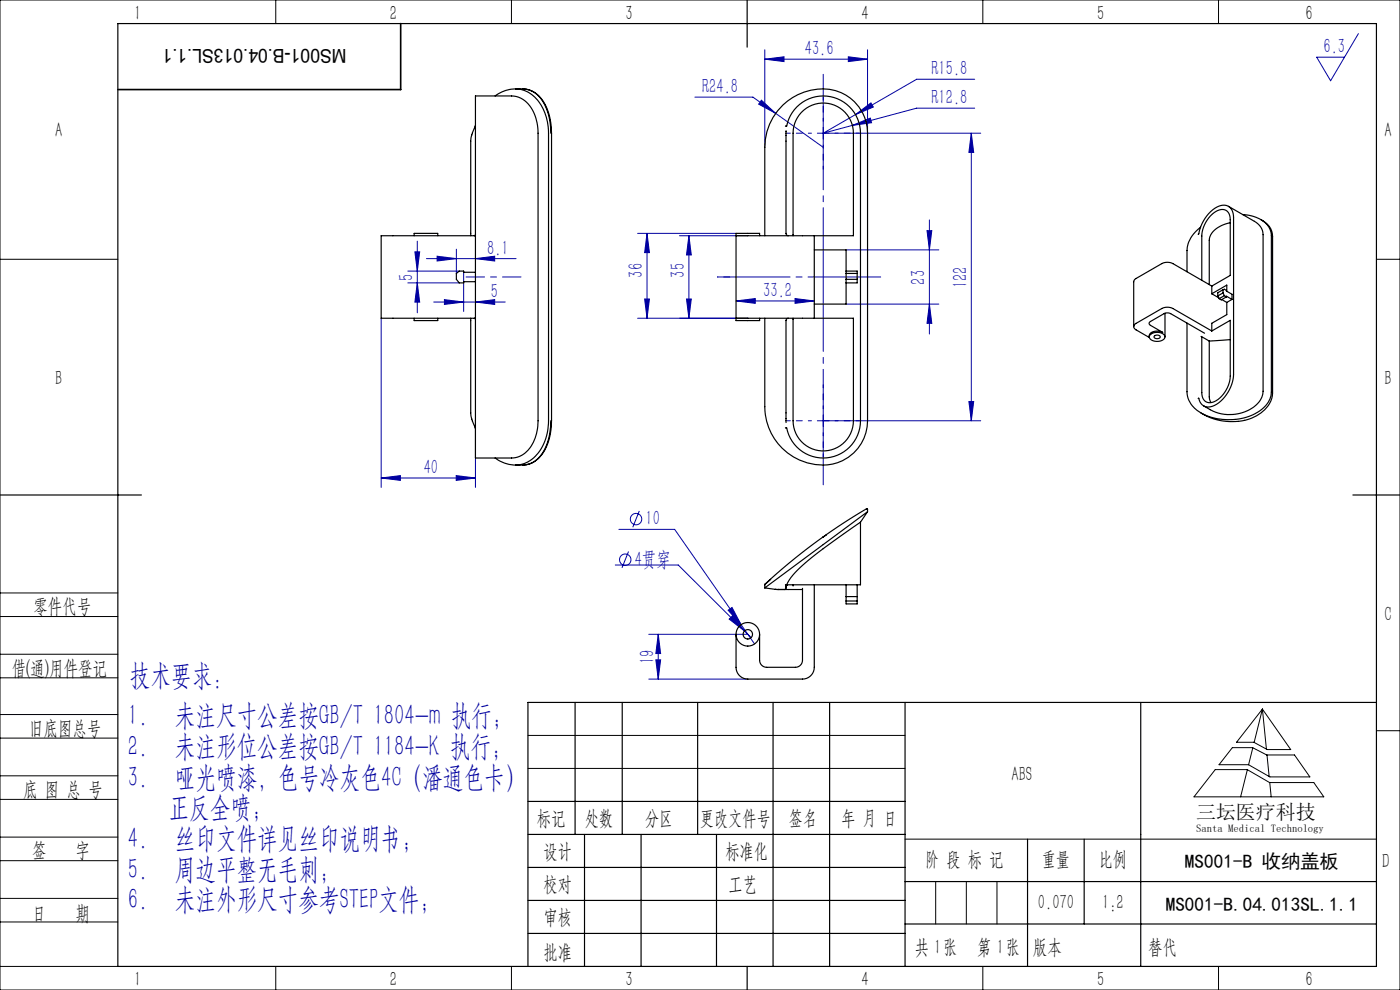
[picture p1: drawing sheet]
<svg xmlns="http://www.w3.org/2000/svg" width="297mm" height="210mm" viewBox="0 0 297 210" stroke-linecap="round" stroke-linejoin="round" font-family="sans-serif">
<g fill="none" stroke="#0000a0" stroke-width=".21">
<path d="M162.2 12.6l4.1-.6v1.1zM162.2 10.6v20.7M162.2 12.6h21.8M180 12l4 .6-4 .5zM184 10.6v17.7M206.8 16.8h-12.3l-13 7.5M288.2 7.1l-5.9 10-3-5h5.9M147.4 20.6h12.3l14.9 10.7M161.5 21.3l3.1 2.7-3.7-1.9zM174.6 27v2.5M180.8 26.6l3.8-1.5 .3 .9zM181.5 24.3l3.3-2.5 .5 .9z"/>
<path d="M206.1 28.3l.5 4h-1.1zM206.1 28.3v61M206.8 22.9h-12.3l-19.9 5.4 6.9-4M208.1 28.3h-34.7M86.5 57.5h10.9M88 53.4h1l-.5 4.1zM88.5 51.2v15.2M90.5 54.9h19M92.7 54.4l4.1 .5-4.1 .5zM96.8 52.9v5.1M98.4 57.8v8.3M100.9 54.9l4-.5v1z"/>
<path d="M135.3 49.5h20.8M137.3 49.5l.5 4.1h-1zM137.3 49.5v18M144.1 50h14.5M146.1 50l.6 4.1h-1.1zM146.1 50v17.5M179.5 53h19.7M196.7 48.9h1l-.5 4.1zM197.2 46.7v24.2M80.9 67.5v35.9M86.5 60h10.9M88.5 60l.5 4.1h-1z"/>
<path d="M92 64.1h15.2M94.3 63.6l4.1 .5-4.1 .5zM100.9 64.1l4-.5v1zM135.3 67.5h23.3M136.8 63.4h1l-.5 4.1zM145.6 63.4h1.1l-.6 4.1zM156.1 63.8l4.1-.5v1zM156.1 63.8h16.6M168.7 63.3l4 .5-4 .5zM179.5 64.5h19.7M197.2 64.5l.5 4.1h-1zM100.9 89.3v14.1"/>
<path d="M174.6 88v2.5M205.5 85.2h1.1l-.5 4.1zM208.1 89.3h-34.7M80.9 101.4l4-.5v1zM80.9 101.4h20M96.8 100.9l4.1 .5-4.1 .5zM130.5 119.9h13.4l15.5 15.4M131.3 112.3h11.8l14.1 20.2M133.3 117l-1.4 3.5M135.6 108.4l-1.4 3.4M137.6 134.6h21M139.1 140h1l-.5 4.1z"/>
<path d="M139.6 134.6l.5 4h-1zM139.6 134.6v9.5M154.5 129.4l.8-.5 1.9 3.6zM155.4 130.6l2.5 3.2-3.2-2.5zM157.2 132.5l2.9 4.1M137.6 144.1h21"/>
<circle cx="132.6" cy="118.7" r="1.21"/>
<circle cx="134.9" cy="110.1" r="1.21"/>
</g>
<path d="M172.1 28.3h-5.1M174.6 25.8v-5.2M174.6 30.8v5.1M177.1 28.3h5.2M172.1 89.3h-5.1M174.6 86.8v-5.2M174.6 91.8v5.1M177.1 89.3h5.2" fill="none" stroke="#0000a0" stroke-width=".21" stroke-dasharray="30.5 1.3 1.3 1.3" stroke-dashoffset="29.8"/>
<path d="M174.6 15.8v87" fill="none" stroke="#0000a0" stroke-width=".21" stroke-dasharray="30.5 1.3 1.3 1.3" stroke-dashoffset="6"/>
<path d="M98.9 58.8h11.6" fill="none" stroke="#0000a0" stroke-width=".21" stroke-dasharray="30.5 1.3 1.3 1.3" stroke-dashoffset="26.6"/>
<g fill="none" stroke="#000" stroke-width=".21">
<path d="M0 0h297v210h-297zM58.5 0v5M108.5 0v5M208.5 0v5M258.5 0v5M0 55h25M292 55h5M0 138.8h25M0 125.8h25M0 130.8h25M0 143.8h25M0 156.6h25"/>
<path d="M0 151.6h25M112 156h80M261.4 158.6h4.3l3 1.5h5.9l3.3 4.7h-8.5l-4.5-2.6h-6.3zM265.8 158.6l-.9 3.6M267.8 150.4l6 8.6h-5l-2.8-1.5h-3.7zM267.8 150.4l-1.7 7.1M267.8 150.4l.9 8.5M292 155h5M0 169.6h25M0 164.6h25M0 177.6h25M112 163h80"/>
<path d="M192 178h100M257.8 163.2h6.8l4.7 2.8h9.4l2.1 3h-27.5zM264.6 163.3l-1.4 5.7M268.8 160.1l.4 4.6M269.4 166l.3 3M0 182.6h25M0 190.6h25M0 195.6h25M198.5 187v9M205 187v9M211.5 187v9M0 205h25"/>
<path d="M58.5 205v5M108.5 205v5M208.5 205v5M258.5 205v5"/>
</g>
<g fill="none" stroke="#000" stroke-width=".25">
<path d="M25 5h267v200h-267zM158.5 0v10M0 105h30M287 105h10M122 149v28M132 149v28M148 149v28M164 149v56M176 149v56M192 149v56M242 149v56M292 149h-180v56"/>
<path d="M112 170h80M112 177h80M124 177v28M136 177v28M152 177v28M218 178v27M230 178v18M112 184h80M112 191h80M112 198h80M192 187h100M192 196h100"/>
<path d="M158.5 205v5"/>
</g>
<path d="M85 5v14h-60" fill="none" stroke="#000" stroke-width=".35"/>
<path d="M156.1 58.8h-3.9" fill="none" stroke="#0000a0" stroke-width=".21" stroke-dasharray="30.5 1.3 1.3 1.3" stroke-dashoffset="30.4"/>
<path d="M152.2 58.8h34.6" fill="none" stroke="#0000a0" stroke-width=".21" stroke-dasharray="30.5 1.3 1.3 1.3" stroke-dashoffset="15.1"/>
<g fill="#0000a0">
<path d="M181.5 24.3l3.8-1.6-.5-.9zM180.8 26.6l4.1-.6-.3-.9zM161.5 21.3l-.6 .8 3.7 1.9zM156.1 63.8l4.1-.5v1zM168.7 63.3l4 .5-4 .5zM155.4 130.6l-.7 .7 3.2 2.5zM154.5 129.4l2.7 3.1-1.9-3.6zM92.7 54.4l4.1 .5-4.1 .5zM100.9 54.9l4-.5v1zM80.9 101.4l4-.5v1zM96.8 100.9l4.1 .5-4.1 .5zM94.3 63.6l4.1 .5-4.1 .5zM100.9 64.1l4-.5v1z"/>
<path d="M206.1 28.3l.5 4h-1.1zM205.5 85.2h1.1l-.5 4.1zM196.7 48.9h1l-.5 4.1zM197.2 64.5l.5 4.1h-1zM137.3 49.5l.5 4.1h-1zM136.8 63.4h1l-.5 4.1zM139.6 134.6l.5 4h-1zM139.1 140h1l-.5 4.1zM88 53.4h1l-.5 4.1zM88.5 60l.5 4.1h-1z"/>
<path d="M146.1 50l.6 4.1h-1.1zM145.6 63.4h1.1l-.6 4.1z"/>
<path d="M162.2 12.6l4.1-.6v1.1zM180 12l4 .6-4 .5z"/>
</g>
<g fill="none" stroke="#000" stroke-width=".25">
<path d="M109.4 18.9a7 7 0 0 1 6.2 5.1l.5 1.9 .3 2.4v61a9.7 9.7 0 0 1-4.5 8.7l-1.2 .5-1.3 .2M109.4 18.9l-2.1 .3-2.3 1.2M109.4 18.9h1.5M110.9 18.9a5.7 5.7 0 0 1 5.1 4.1l.7 2.4 .3 2.9M110.9 18.9a5.7 5.7 0 0 1 5 4.1 14.2 14.2 0 0 1 1 5.3M100.1 28.6l-.2 1.3v20.1M100.1 28.6h.1M100.2 28.2h.1M100.2 28.2l-.1 .4M100.7 27l-.5 1.2M100.9 26.7h.1M100.9 20.4h7.6a5.8 5.8 0 0 1 5.2 4.7l.3 1.5 .1 1.7v61a8.3 8.3 0 0 1-3.3 7.2l-1.8 .6-8.1 .1z"/>
<path d="M100.9 26.6l-.2 .5M117 28.3h.1M117 28.3v61M166.6 26.8l.3-.1a7.9 7.9 0 0 1 8.5-6.3 7.9 7.9 0 0 1 7.1 7.9v61a7.9 7.9 0 0 1-7.1 7.8 7.9 7.9 0 0 1-8.5-6.3l-.3-.1M166.8 27.7l-.1 21.8 .2 .4 .3 .1M87.9 50v-.5h5v.5M100.9 50h-20v17.5h20M100.9 49.8l-.3 .2M100.9 57.8h-2.5v-.3h-1l-.6 .5v1.2l.6 .8h1v-.2h2.5M156.1 50h16.6M161.1 50v-.5h-5v18.5h5v-.5M162.2 50v-18.7a12.3 12.3 0 0 1 15-12.1 9.4 9.4 0 0 1 6.8 9.1v61a9.6 9.6 0 0 1-12.7 8.9 12.4 12.4 0 0 1-9.1-11.9v-18.8"/>
<path d="M168.2 50v-21.7a6.4 6.4 0 0 1 6.4-6.4 6.4 6.4 0 0 1 6.4 6.4v21.7h-8.3M172.7 50v17.5M172.7 53h6.8v11.5h-6.8M179.5 59.2h2.3M179.5 57.5h2.3v2.5h-2.3M179.5 58h2.3M254.2 49.7a8.8 8.8 0 0 1 4.3-6 2.2 2.2 0 0 1 2.4 .3 2.2 2.2 0 0 1 .8 2.2v33.2a7.7 7.7 0 0 1-4.9 6.9 2.01 2.01 0 0 1-2.5-1.8h-.1M254.7 48.2a6.7 6.7 0 0 0-2.9 5v4.4M255 59.5v-9.4a6.3 6.3 0 0 1 3.7-5.6 1.77 1.77 0 0 1 2.3 2.1v11.8l-3.9 2.3M260.6 43.8l5.5 3.1a3.4 3.4 0 0 1 1.9 2.9v33.2a5.6 5.6 0 0 1-4.6 4.6 8.6 8.6 0 0 1-6.7-.7l-1.4-.8M261 47.2a5.3 5.3 0 0 0-4.4 3.4l-.1 9.8M263.6 45.5a6.5 6.5 0 0 1 5.9 3.2l.2 1.3v33.2a6.2 6.2 0 0 1-4.3 5 12.7 12.7 0 0 1-11.5-1.2 4.9 4.9 0 0 1-2.1-3.9v-14.6"/>
<path d="M267.4 46.6l.5 .2M267.9 46.8a3.9 3.9 0 0 1 2.1 3.4v33.2a5.8 5.8 0 0 1-3.4 4.8 12.2 12.2 0 0 1-11.8-.6M87.9 67.5v.5h5v-.5M99.9 67.5v20.1l.2 1.3M100.6 67.5l.3 .3M156.1 67.5h16.6M167.2 67.5l-.3 .2-.2 .3 .1 21.6M168.2 67.5v21.8a6.4 6.4 0 0 0 6.4 6.4 6.4 6.4 0 0 0 6.4-6.4v-21.8h-8.3M244.1 70.9a2.09 2.09 0 0 1 3 .5 1.84 1.84 0 0 1-2.7 .8l-.5-.5-.1-.4zM244.9 71.3a.73 .73 0 0 1 1.2 .3 .78 .78 0 0 1-1.3-.2zM247.1 66.4v5.1M255.5 70.7l-7.1-4.2a1.56 1.56 0 0 0-1.5 0l-2.8 1.7a.43 .43 0 0 0-.3 .4 .43 .43 0 0 0 .3 .4l2.6 1.5a1.95 1.95 0 0 0-2.9 .7v.3"/>
<path d="M256.5 72.3v11.9l.4 1.2M257.1 70.2l3.9-2.3v11.9a6.3 6.3 0 0 1-3.8 5.5 1.77 1.77 0 0 1-2.2-2v-11.7l-.2-.2 1.7 .9M257.1 70.2l-8.3-4.8a2.6 2.6 0 0 0-2.3 0l-5.5 3.2a.72 .72 0 0 0-.5 .7 .72 .72 0 0 0 .5 .7l2.8 1.6M257.1 60.7l-8.3-4.8a2.6 2.6 0 0 0-2.3 0l-5.5 3.2-.5 .5v9.7M257.1 60.7v1.6M257.1 62.3l1.4 .9M258.3 62.8l.3 .6M259.2 63.5l1.1 .7M259.5 61.5l.2-.1 1.7 1v1.1M259.5 62.1l-1.2 .7M259.5 62.1l.2 .6M259.5 61.5v.6"/>
<path d="M259.5 61.5l-1.2 .6v.7M259.7 62.7l-1.1 .7M259.7 62.7l.5 .3M260.2 63v-.2l1.2 .7M260.2 63l-1.1 .6-.5-.2M260.3 64.2v2.5l-3.2 1.9v1.6M260.3 61.8v-1.3l-3.2 1.8M261 72l-4.5 .3M261.4 63.5l-1.1 .7M100.1 88.9l.1 .4M100.1 88.9h.1M100.2 89.3l.5 1.2"/>
<path d="M100.2 89.3h.1M100.7 90.4l.2 .5M100.9 90.8h.1M105 97.2a7.3 7.3 0 0 0 4.4 1.5M109.4 98.7h1.5M116.9 89.3a10.6 10.6 0 0 1-3.4 8.5 4.5 4.5 0 0 1-2.6 .9M117 89.3a11.6 11.6 0 0 1-2.7 7.9l-1.5 1.1-1.9 .4M117 89.3h.1M174.6 113.9a92 92 0 0 0-12.4 10.1M182.5 110.8a107.5 107.5 0 0 0-13.8 10.6l-.9 1.1-.9 1.6M182.5 110.8v13.3h-15.6M183.8 107.9l-4.5 2.8-4.7 3.3"/>
<path d="M183.8 107.9h.1M183.9 107.9l.1 .1v.5M184 108.5l-21.8 16.2M184 108.5l-1.5 2.3M162.2 124.7l2.8 .4M162.2 124v.7M163.5 122.9l-1.3 1.1M165 125h1.5M165.1 125h-.1M166.5 125.1h3.7M166.7 124.6v.3l-.2 .1M166.8 124.2l-.1 .6"/>
<path d="M166.8 124.2v.1M166.8 124.3h.1M166.8 124.1h.2M166.9 124.1h-.3M167 124.1h.1M167 124.1l-.2 .2M168.2 124.1v.2M170.2 124.8v15.3a1.5 1.5 0 0 1-1.5 1.5h-6.1a1.5 1.5 0 0 1-1.5-1.5v-5.5M172.7 124.1v17.5a2.5 2.5 0 0 1-2.5 2.5h-11.6a2.5 2.5 0 0 1-2.5-2.5v-7M179.5 124.1v4h2.3v-4M179.5 127.5h2.3M179.5 126.6h2.3"/>
<circle cx="158.6" cy="134.6" r="2.5"/>
<circle cx="158.6" cy="134.6" r="1"/>
</g>
<g font-size="6.3" fill="#0000a0">
<text x="27.6" y="145.3">技术要求：</text>
<text x="27.1" y="153.9">1.</text>
<text x="37.1" y="153.9">未注尺寸公差按GB/T 1804-m 执行；</text>
<text x="27.1" y="160.4">2.</text>
<text x="37.1" y="160.4">未注形位公差按GB/T 1184-K 执行；</text>
<text x="27.1" y="166.9">3.</text>
<text x="37.1" y="166.9">哑光喷漆，色号冷灰色4C（潘通色卡）</text>
<text x="35.8" y="173.4">正反全喷；</text>
<text x="27.1" y="179.9">4.</text>
<text x="37.1" y="179.9">丝印文件详见丝印说明书；</text>
<text x="27.1" y="186.4">5.</text>
<text x="37.1" y="186.4">周边平整无毛刺；</text>
<text x="27.1" y="192.9">6.</text>
<text x="37.1" y="192.9">未注外形尺寸参考STEP文件；</text>
</g>
<g font-size="4.4">
<text x="28.5" y="4.1">1</text>
<text x="82.7" y="4.1">2</text>
<text x="132.7" y="4.1">3</text>
<text x="182.7" y="4.1">4</text>
<text x="232.7" y="4.1">5</text>
<text x="277" y="4.1">6</text>
<text x="11.7" y="29.1">A</text>
<text x="293.7" y="29.1">A</text>
<text x="11.7" y="81.6">B</text>
<text x="293.7" y="81.6">B</text>
<text x="7.1" y="130.1">零件代号</text>
<text x="293.7" y="131.6">C</text>
<text x="2.5" y="143.2">借(通)用件登记</text>
<text x="6.2" y="155.8">旧底图总号</text>
<text x="214.6" y="165.6">ABS</text>
<text x="4.9" y="168.9">底 图 总 号</text>
<text x="113.9" y="174.9">标记</text>
<text x="124.1" y="174.9">处数</text>
<text x="136.9" y="174.9">分区</text>
<text x="148.5" y="174.9">更改文件号</text>
<text x="167.4" y="174.9">签名</text>
<text x="178.5" y="174.9">年 月 日</text>
<text x="6.8" y="181.9">签</text>
<text x="16" y="181.9">字</text>
<text x="115.3" y="181.9">设计</text>
<text x="153.9" y="181.9">标准化</text>
<text x="196.3" y="183.7">阶 段 标 记</text>
<text x="221" y="183.7">重量</text>
<text x="233.1" y="183.7">比例</text>
<text x="293.2" y="184.1">D</text>
<text x="115.3" y="189">校对</text>
<text x="154.6" y="189">工艺</text>
<text x="6.8" y="195.2">日</text>
<text x="16" y="195.2">期</text>
<text x="115.4" y="196">审核</text>
<text x="220.2" y="192.7">0.070</text>
<text x="233.8" y="192.7">1:2</text>
<text x="115.3" y="203.4">批准</text>
<text x="194" y="202.4">共 张</text>
<text x="198.1" y="202.4">1</text>
<text x="207.3" y="202.4">第 张</text>
<text x="211.5" y="202.4">1</text>
<text x="219.1" y="202.4">版本</text>
<text x="28.5" y="209.1">1</text>
<text x="82.7" y="209.1">2</text>
<text x="132.7" y="209.1">3</text>
<text x="182.7" y="209.1">4</text>
<text x="232.7" y="209.1">5</text>
<text x="277" y="209.1">6</text>
</g>
<g font-size="4.4" fill="#0000a0">
<text x="170.7" y="11.7">43.6</text>
<text x="280.8" y="11.3">6.3</text>
<text x="197.6" y="15.9">R15.8</text>
<text x="148.9" y="19.7">R24.8</text>
<text x="197.6" y="22.1">R12.8</text>
<text x="103.4" y="54">8.1</text>
<text x="87.7" y="59.6" transform="rotate(-90 87.7 59.6)">5</text>
<text x="136.4" y="58.9" transform="rotate(-90 136.4 58.9)">36</text>
<text x="145.3" y="58.9" transform="rotate(-90 145.3 58.9)">35</text>
<text x="104.1" y="63.2">5</text>
<text x="161.9" y="63">33.2</text>
<text x="196.3" y="60.4" transform="rotate(-90 196.3 60.4)">23</text>
<text x="205.2" y="61.1" transform="rotate(-90 205.2 61.1)">122</text>
<text x="89.9" y="100.5">40</text>
<text x="136.9" y="111.4">10</text>
<text x="134.6" y="120">4贯穿</text>
<text x="138.8" y="140.8" transform="rotate(-90 138.8 140.8)">19</text>
</g>
<text font-size="4.4" fill="#010000" x="243.6" y="202.4">替代</text>
<text font-size="4.2" x="253.7" y="173.7">三坛医疗科技</text>
<g font-size="4.1">
<text x="73.5" y="10.4" transform="rotate(-180 73.5 10.4)">MS001-B.04.013SL.1.1</text>
<text x="251.4" y="184">MS001-B 收纳盖板</text>
<text x="247.3" y="193.1">MS001-B.04.013SL.1.1</text>
</g>
<text font-size="2.3" x="253.7" y="176.6">Santa Medical Technology</text>
</svg>
